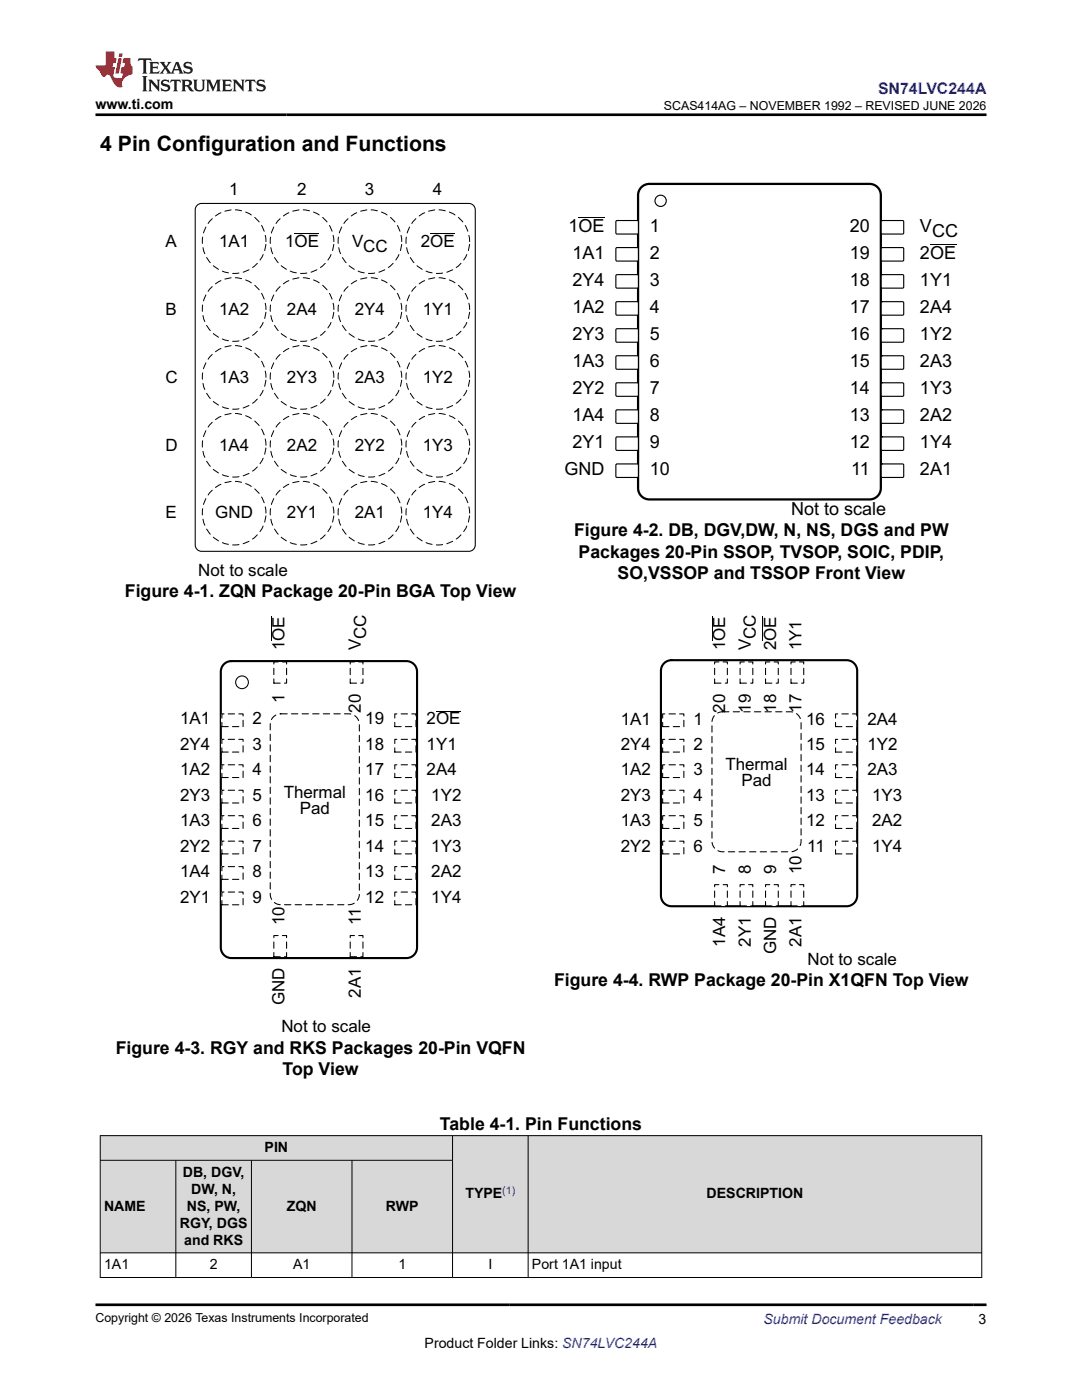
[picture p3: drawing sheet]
<svg xmlns="http://www.w3.org/2000/svg" width="216mm" height="279mm" viewBox="0 0 216 279" stroke-linecap="round" stroke-linejoin="round" font-family="sans-serif">
<path d="M39.2 41.1l.6-.4 .4-.1h53.4a1.27 1.27 0 0 1 1.2 1.3v66.9a1.27 1.27 0 0 1-1.2 1.2h-53.4a1.27 1.27 0 0 1-1.2-1.2v-66.9z" fill="none" stroke="#000" stroke-width=".21"/>
<circle cx="46.7" cy="48.2" r="6.4" fill="#fff"/>
<circle cx="46.7" cy="48.2" r="6.4" fill="none" stroke="#000" stroke-width=".2" stroke-dasharray="1.3 .8"/>
<circle cx="60.3" cy="48.2" r="6.4" fill="#fff"/>
<circle cx="60.3" cy="48.2" r="6.4" fill="none" stroke="#000" stroke-width=".2" stroke-dasharray="1.3 .8"/>
<path d="M58.8 46.6h4.9" fill="none" stroke="#000" stroke-width=".2"/>
<circle cx="73.8" cy="48.2" r="6.4" fill="#fff"/>
<circle cx="73.8" cy="48.2" r="6.4" fill="none" stroke="#000" stroke-width=".2" stroke-dasharray="1.3 .8"/>
<circle cx="87.4" cy="48.2" r="6.4" fill="#fff"/>
<circle cx="87.4" cy="48.2" r="6.4" fill="none" stroke="#000" stroke-width=".2" stroke-dasharray="1.3 .8"/>
<path d="M85.9 46.6h4.8" fill="none" stroke="#000" stroke-width=".2"/>
<circle cx="46.7" cy="61.8" r="6.4" fill="#fff"/>
<circle cx="46.7" cy="61.8" r="6.4" fill="none" stroke="#000" stroke-width=".2" stroke-dasharray="1.3 .8"/>
<circle cx="60.3" cy="61.8" r="6.4" fill="#fff"/>
<circle cx="60.3" cy="61.8" r="6.4" fill="none" stroke="#000" stroke-width=".2" stroke-dasharray="1.3 .8"/>
<circle cx="73.8" cy="61.8" r="6.4" fill="#fff"/>
<circle cx="73.8" cy="61.8" r="6.4" fill="none" stroke="#000" stroke-width=".2" stroke-dasharray="1.3 .8"/>
<circle cx="87.4" cy="61.8" r="6.4" fill="#fff"/>
<circle cx="87.4" cy="61.8" r="6.4" fill="none" stroke="#000" stroke-width=".2" stroke-dasharray="1.3 .8"/>
<circle cx="46.7" cy="75.3" r="6.4" fill="#fff"/>
<circle cx="46.7" cy="75.3" r="6.4" fill="none" stroke="#000" stroke-width=".2" stroke-dasharray="1.3 .8"/>
<circle cx="60.3" cy="75.3" r="6.4" fill="#fff"/>
<circle cx="60.3" cy="75.3" r="6.4" fill="none" stroke="#000" stroke-width=".2" stroke-dasharray="1.3 .8"/>
<circle cx="73.8" cy="75.3" r="6.4" fill="#fff"/>
<circle cx="73.8" cy="75.3" r="6.4" fill="none" stroke="#000" stroke-width=".2" stroke-dasharray="1.3 .8"/>
<circle cx="87.4" cy="75.3" r="6.4" fill="#fff"/>
<circle cx="87.4" cy="75.3" r="6.4" fill="none" stroke="#000" stroke-width=".2" stroke-dasharray="1.3 .8"/>
<circle cx="46.7" cy="88.9" r="6.4" fill="#fff"/>
<circle cx="46.7" cy="88.9" r="6.4" fill="none" stroke="#000" stroke-width=".2" stroke-dasharray="1.3 .8"/>
<circle cx="60.3" cy="88.9" r="6.4" fill="#fff"/>
<circle cx="60.3" cy="88.9" r="6.4" fill="none" stroke="#000" stroke-width=".2" stroke-dasharray="1.3 .8"/>
<circle cx="73.8" cy="88.9" r="6.4" fill="#fff"/>
<circle cx="73.8" cy="88.9" r="6.4" fill="none" stroke="#000" stroke-width=".2" stroke-dasharray="1.3 .8"/>
<circle cx="87.4" cy="88.9" r="6.4" fill="#fff"/>
<circle cx="87.4" cy="88.9" r="6.4" fill="none" stroke="#000" stroke-width=".2" stroke-dasharray="1.3 .8"/>
<circle cx="46.7" cy="102.4" r="6.4" fill="#fff"/>
<circle cx="46.7" cy="102.4" r="6.4" fill="none" stroke="#000" stroke-width=".2" stroke-dasharray="1.3 .8"/>
<circle cx="60.3" cy="102.4" r="6.4" fill="#fff"/>
<circle cx="60.3" cy="102.4" r="6.4" fill="none" stroke="#000" stroke-width=".2" stroke-dasharray="1.3 .8"/>
<circle cx="73.8" cy="102.4" r="6.4" fill="#fff"/>
<circle cx="73.8" cy="102.4" r="6.4" fill="none" stroke="#000" stroke-width=".2" stroke-dasharray="1.3 .8"/>
<circle cx="87.4" cy="102.4" r="6.4" fill="#fff"/>
<circle cx="87.4" cy="102.4" r="6.4" fill="none" stroke="#000" stroke-width=".2" stroke-dasharray="1.3 .8"/>
<circle cx="131.8" cy="40.1" r="1.12" fill="none" stroke="#000" stroke-width=".22"/>
<path d="M128 37.4l1-.6 .6-.1h43.9a2.25 2.25 0 0 1 2.3 2.3v58.4a2.25 2.25 0 0 1-2.3 2.3h-43.9a2.25 2.25 0 0 1-2.3-2.3v-58.4l.1-.6z" fill="none" stroke="#000" stroke-width=".45"/>
<path d="M123 44.1h4.3v2.5h-4.3z" fill-rule="evenodd" fill="#fff"/>
<path d="M123 44.1h4.3v2.5h-4.3z" fill="none" stroke="#000" stroke-width=".22"/>
<path d="M115.4 43.5h5.2" fill="none" stroke="#000" stroke-width=".2"/>
<path d="M175.9 44.1h4.4v2.5h-4.4z" fill-rule="evenodd" fill="#fff"/>
<path d="M175.9 44.1h4.4v2.5h-4.4z" fill="none" stroke="#000" stroke-width=".22"/>
<path d="M123 49.5h4.3v2.5h-4.3z" fill-rule="evenodd" fill="#fff"/>
<path d="M123 49.5h4.3v2.5h-4.3z" fill="none" stroke="#000" stroke-width=".22"/>
<path d="M175.9 49.5h4.4v2.5h-4.4z" fill-rule="evenodd" fill="#fff"/>
<path d="M175.9 49.5h4.4v2.5h-4.4z" fill="none" stroke="#000" stroke-width=".22"/>
<path d="M185.6 48.9h5.2" fill="none" stroke="#000" stroke-width=".2"/>
<path d="M123 54.9h4.3v2.5h-4.3z" fill-rule="evenodd" fill="#fff"/>
<path d="M123 54.9h4.3v2.5h-4.3z" fill="none" stroke="#000" stroke-width=".22"/>
<path d="M175.9 54.9h4.4v2.5h-4.4z" fill-rule="evenodd" fill="#fff"/>
<path d="M175.9 54.9h4.4v2.5h-4.4z" fill="none" stroke="#000" stroke-width=".22"/>
<path d="M123 60.3h4.3v2.5h-4.3z" fill-rule="evenodd" fill="#fff"/>
<path d="M123 60.3h4.3v2.5h-4.3z" fill="none" stroke="#000" stroke-width=".22"/>
<path d="M175.9 60.3h4.4v2.5h-4.4z" fill-rule="evenodd" fill="#fff"/>
<path d="M175.9 60.3h4.4v2.5h-4.4z" fill="none" stroke="#000" stroke-width=".22"/>
<path d="M123 65.7h4.3v2.5h-4.3z" fill-rule="evenodd" fill="#fff"/>
<path d="M123 65.7h4.3v2.5h-4.3z" fill="none" stroke="#000" stroke-width=".22"/>
<path d="M175.9 65.7h4.4v2.5h-4.4z" fill-rule="evenodd" fill="#fff"/>
<path d="M175.9 65.7h4.4v2.5h-4.4z" fill="none" stroke="#000" stroke-width=".22"/>
<path d="M123 71.1h4.3v2.5h-4.3z" fill-rule="evenodd" fill="#fff"/>
<path d="M123 71.1h4.3v2.5h-4.3z" fill="none" stroke="#000" stroke-width=".22"/>
<path d="M175.9 71.1h4.4v2.5h-4.4z" fill-rule="evenodd" fill="#fff"/>
<path d="M175.9 71.1h4.4v2.5h-4.4z" fill="none" stroke="#000" stroke-width=".22"/>
<path d="M123 76.5h4.3v2.5h-4.3z" fill-rule="evenodd" fill="#fff"/>
<path d="M123 76.5h4.3v2.5h-4.3z" fill="none" stroke="#000" stroke-width=".22"/>
<path d="M175.9 76.5h4.4v2.5h-4.4z" fill-rule="evenodd" fill="#fff"/>
<path d="M175.9 76.5h4.4v2.5h-4.4z" fill="none" stroke="#000" stroke-width=".22"/>
<path d="M123 81.9h4.3v2.5h-4.3z" fill-rule="evenodd" fill="#fff"/>
<path d="M123 81.9h4.3v2.5h-4.3z" fill="none" stroke="#000" stroke-width=".22"/>
<path d="M175.9 81.9h4.4v2.5h-4.4z" fill-rule="evenodd" fill="#fff"/>
<path d="M175.9 81.9h4.4v2.5h-4.4z" fill="none" stroke="#000" stroke-width=".22"/>
<path d="M123 87.3h4.3v2.5h-4.3z" fill-rule="evenodd" fill="#fff"/>
<path d="M123 87.3h4.3v2.5h-4.3z" fill="none" stroke="#000" stroke-width=".22"/>
<path d="M175.9 87.3h4.4v2.5h-4.4z" fill-rule="evenodd" fill="#fff"/>
<path d="M175.9 87.3h4.4v2.5h-4.4z" fill="none" stroke="#000" stroke-width=".22"/>
<path d="M123 92.7h4.3v2.5h-4.3z" fill-rule="evenodd" fill="#fff"/>
<path d="M123 92.7h4.3v2.5h-4.3z" fill="none" stroke="#000" stroke-width=".22"/>
<path d="M175.9 92.7h4.4v2.5h-4.4z" fill-rule="evenodd" fill="#fff"/>
<path d="M175.9 92.7h4.4v2.5h-4.4z" fill="none" stroke="#000" stroke-width=".22"/>
<circle cx="48.3" cy="136.2" r="1.27" fill="none" stroke="#000" stroke-width=".21"/>
<path d="M44.7 132.6l.9-.6 .6-.1h34.9a2.12 2.12 0 0 1 2.1 2.2v55a2.12 2.12 0 0 1-2.1 2.1h-34.9a2.12 2.12 0 0 1-2.1-2.1v-55v-.6z" fill="none" stroke="#000" stroke-width=".42"/>
<path d="M54.5 143.1l1-.6h.5h13.6a2.12 2.12 0 0 1 2.1 2.1v33.8a2.12 2.12 0 0 1-2.1 2.2h-13.6a2.12 2.12 0 0 1-2.1-2.2v-33.8l.1-.6z" fill="none" stroke="#000" stroke-width=".21" stroke-dasharray="1.3 .8"/>
<path d="M44.3 142.5h4.2v2.5h-4.2z" fill-rule="evenodd" fill="#fff"/>
<path d="M44.3 142.5h4.2v2.5h-4.2z" fill="none" stroke="#000" stroke-width=".21" stroke-dasharray="1.3 .8"/>
<path d="M44.3 147.6h4.2v2.5h-4.2z" fill-rule="evenodd" fill="#fff"/>
<path d="M44.3 147.6h4.2v2.5h-4.2z" fill="none" stroke="#000" stroke-width=".21" stroke-dasharray="1.3 .8"/>
<path d="M44.3 152.6h4.2v2.6h-4.2z" fill-rule="evenodd" fill="#fff"/>
<path d="M44.3 152.6h4.2v2.6h-4.2z" fill="none" stroke="#000" stroke-width=".21" stroke-dasharray="1.3 .8"/>
<path d="M44.3 157.7h4.2v2.6h-4.2z" fill-rule="evenodd" fill="#fff"/>
<path d="M44.3 157.7h4.2v2.6h-4.2z" fill="none" stroke="#000" stroke-width=".21" stroke-dasharray="1.3 .8"/>
<path d="M44.3 162.8h4.2v2.5h-4.2z" fill-rule="evenodd" fill="#fff"/>
<path d="M44.3 162.8h4.2v2.5h-4.2z" fill="none" stroke="#000" stroke-width=".21" stroke-dasharray="1.3 .8"/>
<path d="M44.3 167.9h4.2v2.5h-4.2z" fill-rule="evenodd" fill="#fff"/>
<path d="M44.3 167.9h4.2v2.5h-4.2z" fill="none" stroke="#000" stroke-width=".21" stroke-dasharray="1.3 .8"/>
<path d="M44.3 173h4.2v2.5h-4.2z" fill-rule="evenodd" fill="#fff"/>
<path d="M44.3 173h4.2v2.5h-4.2z" fill="none" stroke="#000" stroke-width=".21" stroke-dasharray="1.3 .8"/>
<path d="M44.3 178h4.2v2.6h-4.2z" fill-rule="evenodd" fill="#fff"/>
<path d="M44.3 178h4.2v2.6h-4.2z" fill="none" stroke="#000" stroke-width=".21" stroke-dasharray="1.3 .8"/>
<path d="M54.6 186.7h2.6v4.2h-2.6z" fill-rule="evenodd" fill="#fff"/>
<path d="M54.6 186.7h2.6v4.2h-2.6z" fill="none" stroke="#000" stroke-width=".21" stroke-dasharray="1.3 .8"/>
<path d="M69.9 186.7h2.5v4.2h-2.5z" fill-rule="evenodd" fill="#fff"/>
<path d="M69.9 186.7h2.5v4.2h-2.5z" fill="none" stroke="#000" stroke-width=".21" stroke-dasharray="1.3 .8"/>
<path d="M78.8 178h4.2v2.6h-4.2z" fill-rule="evenodd" fill="#fff"/>
<path d="M78.8 178h4.2v2.6h-4.2z" fill="none" stroke="#000" stroke-width=".21" stroke-dasharray="1.3 .8"/>
<path d="M78.8 173h4.2v2.5h-4.2z" fill-rule="evenodd" fill="#fff"/>
<path d="M78.8 173h4.2v2.5h-4.2z" fill="none" stroke="#000" stroke-width=".21" stroke-dasharray="1.3 .8"/>
<path d="M78.8 167.9h4.2v2.5h-4.2z" fill-rule="evenodd" fill="#fff"/>
<path d="M78.8 167.9h4.2v2.5h-4.2z" fill="none" stroke="#000" stroke-width=".21" stroke-dasharray="1.3 .8"/>
<path d="M78.8 162.8h4.2v2.5h-4.2z" fill-rule="evenodd" fill="#fff"/>
<path d="M78.8 162.8h4.2v2.5h-4.2z" fill="none" stroke="#000" stroke-width=".21" stroke-dasharray="1.3 .8"/>
<path d="M78.8 157.7h4.2v2.6h-4.2z" fill-rule="evenodd" fill="#fff"/>
<path d="M78.8 157.7h4.2v2.6h-4.2z" fill="none" stroke="#000" stroke-width=".21" stroke-dasharray="1.3 .8"/>
<path d="M78.8 152.6h4.2v2.6h-4.2z" fill-rule="evenodd" fill="#fff"/>
<path d="M78.8 152.6h4.2v2.6h-4.2z" fill="none" stroke="#000" stroke-width=".21" stroke-dasharray="1.3 .8"/>
<path d="M78.8 147.6h4.2v2.5h-4.2z" fill-rule="evenodd" fill="#fff"/>
<path d="M78.8 147.6h4.2v2.5h-4.2z" fill="none" stroke="#000" stroke-width=".21" stroke-dasharray="1.3 .8"/>
<path d="M78.8 142.5h4.2v2.5h-4.2z" fill-rule="evenodd" fill="#fff"/>
<path d="M78.8 142.5h4.2v2.5h-4.2z" fill="none" stroke="#000" stroke-width=".21" stroke-dasharray="1.3 .8"/>
<path d="M87 142h4.9" fill="none" stroke="#000" stroke-width=".2"/>
<path d="M69.9 132.1h2.5v4.2h-2.5z" fill-rule="evenodd" fill="#fff"/>
<path d="M69.9 132.1h2.5v4.2h-2.5z" fill="none" stroke="#000" stroke-width=".21" stroke-dasharray="1.3 .8"/>
<path d="M54.6 132.1h2.6v4.2h-2.6z" fill-rule="evenodd" fill="#fff"/>
<path d="M54.6 132.1h2.6v4.2h-2.6zM142.7 142.7l.9-.6h.6h13.5a2.12 2.12 0 0 1 2.1 2.1v23.7a2.12 2.12 0 0 1-2.1 2.1h-13.5a2.12 2.12 0 0 1-2.1-2.1v-23.7v-.6z" fill="none" stroke="#000" stroke-width=".21" stroke-dasharray="1.3 .8"/>
<path d="M54.1 123v4.9" fill="none" stroke="#000" stroke-width=".2"/>
<path d="M132.5 132.4l.9-.6h.6h34.9a2.12 2.12 0 0 1 2.1 2.1v44.8a2.12 2.12 0 0 1-2.1 2.2h-34.9a2.12 2.12 0 0 1-2.1-2.2v-44.8l.1-.6z" fill="none" stroke="#000" stroke-width=".42"/>
<path d="M132.2 142.5h4.3v2.5h-4.3z" fill-rule="evenodd" fill="#fff"/>
<path d="M132.2 142.5h4.3v2.5h-4.3z" fill="none" stroke="#000" stroke-width=".21" stroke-dasharray="1.3 .8"/>
<path d="M132.2 147.6h4.3v2.5h-4.3z" fill-rule="evenodd" fill="#fff"/>
<path d="M132.2 147.6h4.3v2.5h-4.3z" fill="none" stroke="#000" stroke-width=".21" stroke-dasharray="1.3 .8"/>
<path d="M132.2 152.6h4.3v2.6h-4.3z" fill-rule="evenodd" fill="#fff"/>
<path d="M132.2 152.6h4.3v2.6h-4.3z" fill="none" stroke="#000" stroke-width=".21" stroke-dasharray="1.3 .8"/>
<path d="M132.2 157.7h4.3v2.6h-4.3z" fill-rule="evenodd" fill="#fff"/>
<path d="M132.2 157.7h4.3v2.6h-4.3z" fill="none" stroke="#000" stroke-width=".21" stroke-dasharray="1.3 .8"/>
<path d="M132.2 162.8h4.3v2.5h-4.3z" fill-rule="evenodd" fill="#fff"/>
<path d="M132.2 162.8h4.3v2.5h-4.3z" fill="none" stroke="#000" stroke-width=".21" stroke-dasharray="1.3 .8"/>
<path d="M132.2 167.9h4.3v2.5h-4.3z" fill-rule="evenodd" fill="#fff"/>
<path d="M132.2 167.9h4.3v2.5h-4.3z" fill="none" stroke="#000" stroke-width=".21" stroke-dasharray="1.3 .8"/>
<path d="M142.6 176.6h2.5v4.2h-2.5z" fill-rule="evenodd" fill="#fff"/>
<path d="M142.6 176.6h2.5v4.2h-2.5z" fill="none" stroke="#000" stroke-width=".21" stroke-dasharray="1.3 .8"/>
<path d="M147.7 176.6h2.5v4.2h-2.5z" fill-rule="evenodd" fill="#fff"/>
<path d="M147.7 176.6h2.5v4.2h-2.5z" fill="none" stroke="#000" stroke-width=".21" stroke-dasharray="1.3 .8"/>
<path d="M152.8 176.6h2.5v4.2h-2.5z" fill-rule="evenodd" fill="#fff"/>
<path d="M152.8 176.6h2.5v4.2h-2.5z" fill="none" stroke="#000" stroke-width=".21" stroke-dasharray="1.3 .8"/>
<path d="M157.8 176.6h2.6v4.2h-2.6z" fill-rule="evenodd" fill="#fff"/>
<path d="M157.8 176.6h2.6v4.2h-2.6z" fill="none" stroke="#000" stroke-width=".21" stroke-dasharray="1.3 .8"/>
<path d="M166.7 167.9h4.3v2.5h-4.3z" fill-rule="evenodd" fill="#fff"/>
<path d="M166.7 167.9h4.3v2.5h-4.3z" fill="none" stroke="#000" stroke-width=".21" stroke-dasharray="1.3 .8"/>
<path d="M166.7 162.8h4.3v2.5h-4.3z" fill-rule="evenodd" fill="#fff"/>
<path d="M166.7 162.8h4.3v2.5h-4.3z" fill="none" stroke="#000" stroke-width=".21" stroke-dasharray="1.3 .8"/>
<path d="M166.7 157.7h4.3v2.6h-4.3z" fill-rule="evenodd" fill="#fff"/>
<path d="M166.7 157.7h4.3v2.6h-4.3z" fill="none" stroke="#000" stroke-width=".21" stroke-dasharray="1.3 .8"/>
<path d="M166.7 152.6h4.3v2.6h-4.3z" fill-rule="evenodd" fill="#fff"/>
<path d="M166.7 152.6h4.3v2.6h-4.3z" fill="none" stroke="#000" stroke-width=".21" stroke-dasharray="1.3 .8"/>
<path d="M166.7 147.6h4.3v2.5h-4.3z" fill-rule="evenodd" fill="#fff"/>
<path d="M166.7 147.6h4.3v2.5h-4.3z" fill="none" stroke="#000" stroke-width=".21" stroke-dasharray="1.3 .8"/>
<path d="M166.7 142.5h4.3v2.5h-4.3z" fill-rule="evenodd" fill="#fff"/>
<path d="M166.7 142.5h4.3v2.5h-4.3z" fill="none" stroke="#000" stroke-width=".21" stroke-dasharray="1.3 .8"/>
<path d="M157.8 132.1h2.6v4.2h-2.6z" fill-rule="evenodd" fill="#fff"/>
<path d="M157.8 132.1h2.6v4.2h-2.6z" fill="none" stroke="#000" stroke-width=".21" stroke-dasharray="1.3 .8"/>
<path d="M152.8 132.1h2.5v4.2h-2.5z" fill-rule="evenodd" fill="#fff"/>
<path d="M152.8 132.1h2.5v4.2h-2.5z" fill="none" stroke="#000" stroke-width=".21" stroke-dasharray="1.3 .8"/>
<path d="M152.2 123v4.9" fill="none" stroke="#000" stroke-width=".2"/>
<path d="M147.7 132.1h2.5v4.2h-2.5z" fill-rule="evenodd" fill="#fff"/>
<path d="M147.7 132.1h2.5v4.2h-2.5z" fill="none" stroke="#000" stroke-width=".21" stroke-dasharray="1.3 .8"/>
<path d="M142.6 132.1h2.5v4.2h-2.5z" fill-rule="evenodd" fill="#fff"/>
<path d="M142.6 132.1h2.5v4.2h-2.5z" fill="none" stroke="#000" stroke-width=".21" stroke-dasharray="1.3 .8"/>
<path d="M142.1 123v4.9" fill="none" stroke="#000" stroke-width=".2"/>
<g fill="#d8d8d8">
<path d="M20 226.6h175.9v5h-175.9z" fill-rule="evenodd"/>
<path d="M20.1 226.7h70.1v4.8h-70.1z" fill-rule="evenodd"/>
<path d="M90.4 226.7h14.9v23.3h-14.9z" fill-rule="evenodd"/>
<path d="M105.4 226.7h90.4v23.3h-90.4z" fill-rule="evenodd"/>
<path d="M20.1 231.6h14.9v18.4h-14.9z" fill-rule="evenodd"/>
<path d="M35.1 231.6h15v18.4h-15z" fill-rule="evenodd"/>
<path d="M50.2 231.6h20v18.4h-20z" fill-rule="evenodd"/>
<path d="M70.3 231.6h19.9v18.4h-19.9z" fill-rule="evenodd"/>
</g>
<path d="M19.9 226.6h176.1M19.9 231.6h70.5M20 226.6v28.4M35.1 231.6v23.4M50.2 231.6v23.4M70.2 231.6v23.4M90.3 226.6v28.4M105.4 226.6v28.4M195.9 226.6v28.4M19.9 250h176.1M19.9 255h176.1" fill="none" stroke="#000" stroke-width=".2"/>
<path d="M27.7 11.6l-.2 .6 .5-.2h.6v.1v2.2l-.2 .4h1l-.2-.4v-2.2v-.1h.5l.5 .2-.1-.6zM29.8 12.4l.2 .3v1.6l-.2 .4h1.9l.1-.6a1.08 1.08 0 0 1-1.3 .2v-.7h.6l.4 .2v-.7l-.4 .2h-.6v-.5l.2-.2a1 1 0 0 1 1 .3l-.1-.5zM31.8 12.4l1 1.1-1 1.2h.9l-.2-.2 .4-.8 .5 .8-.2 .2h1.6l-.2-.2 .1-.5h1l.1 .5-.1 .2h.9l-.2-.4-.8-1.9h-.5l-1 2.1-.8-1.1 .9-1h-.8l.2 .2-.5 .6-.3-.6 .1-.2zM35.2 12.8l.4 1h-.8zM36.8 12.5a.65 .65 0 0 0-.2 .7 .65 .65 0 0 0 .6 .5l.7 .1 .1 .3a.79 .79 0 0 1-.7 .4 .79 .79 0 0 1-.7-.5l.1 .7 .2-.1a.93 .93 0 0 0 1.1 0 .93 .93 0 0 0 .4-.9 1.46 1.46 0 0 0-1.2-.6l-.1-.3a1.09 1.09 0 0 1 1.2 .2l-.2-.6-.1 .1-.6-.2zM28.4 15.2l.2 .4v2.2l-.2 .4h1l-.2-.4v-2.2l.2-.4zM29.6 15.9l.2 .4v1.5l-.2 .4h.8l-.3-.4v-1.3l1.7 1.8v-2l.2-.4h-.8l.2 .2 .1 1.1-1.2-1.3zM32.3 16a.65 .65 0 0 0-.2 .8 .65 .65 0 0 0 .7 .4l.6 .2 .1 .2a.79 .79 0 0 1-.7 .4 .79 .79 0 0 1-.7-.5l.1 .7 .2-.1a.93 .93 0 0 0 1.1 .1 .93 .93 0 0 0 .4-1 1.46 1.46 0 0 0-1.2-.5l-.1-.4a1.09 1.09 0 0 1 1.2 .2l-.2-.6-.1 .1-.6-.1zM34.1 15.9l-.1 .6a.63 .63 0 0 1 .7-.3l.1 1.6-.3 .4h1l-.2-.4v-1.6a.66 .66 0 0 1 .8 .3l-.1-.6zM36.2 15.9l.2 .4v1.5l-.2 .4h.9l-.2-.2v-.7h.5l.1 .2a.79 .79 0 0 0 1.2 .6l-1-.9a.61 .61 0 0 0 .6-.6 .61 .61 0 0 0-.5-.7zM36.9 16.2h.2a.47 .47 0 0 1 .5 .1 .47 .47 0 0 1 .1 .5l-.2 .1-.6 .1zM38.5 15.9l.2 .2a2.27 2.27 0 0 0 .4 2 1.04 1.04 0 0 0 1.7-.7v-1.3l.2-.2h-.8l.2 .4v1.1a.6 .6 0 0 1-.6 .6 .6 .6 0 0 1-.6-.6v-1.1l.3-.4zM41.1 15.9l.2 .4v1.5l-.2 .4h.7l-.2-.4v-1.4l.9 1.9 .8-1.9v1.4l-.2 .4h1l-.3-.4v-1.5l.3-.4h-.8l-.7 1.5-.7-1.5zM44.3 15.9l.2 .4v1.5l-.2 .4h1.9l.1-.6a1.09 1.09 0 0 1-1.3 .2v-.7h.6l.4 .2v-.6l-.4 .2h-.6v-.6l.2-.1a1.01 1.01 0 0 1 1 .3l-.1-.6zM46.4 15.9l.3 .4v1.5l-.3 .4h.8l-.2-.4v-1.3l1.6 1.8v-2l.2-.4h-.7l.2 .2v1.1l-1.2-1.3zM49 15.9l-.1 .6a.63 .63 0 0 1 .8-.3v1.6l-.3 .4h1l-.2-.4v-1.6a.66 .66 0 0 1 .8 .3l-.1-.6zM51.4 16a.65 .65 0 0 0-.2 .8 .65 .65 0 0 0 .6 .4l.6 .2 .2 .2a.79 .79 0 0 1-.8 .4 .79 .79 0 0 1-.6-.5l.1 .7 .2-.1a.93 .93 0 0 0 1 .1 .93 .93 0 0 0 .5-1 1.46 1.46 0 0 0-1.3-.5l-.1-.4a1.09 1.09 0 0 1 1.3 .2l-.2-.6-.2 .1-.5-.1z" fill="#231f20"/>
<path d="M21.1 10.3v2.7h-2v.4l.9 1a.95 .95 0 0 0 .9 .9 .59 .59 0 0 1 .6-.4 .59 .59 0 0 1 .5 .3l.4 .8a1.59 1.59 0 0 0 2.1 1.4 1.61 1.61 0 0 1 1-2.3l1-.3-.1-1.5a1.59 1.59 0 0 1-.4-1.7h-1.4l-.2 .9h.5l-.1 .9h-.5l-.2 .9v.3l.4 .1-.2 .9h-.6a.73 .73 0 0 1-1.1-.7l.3-1.5h-.5l.2-.9h.5l.2-.9h-.5v-1.3zM23.6 11.6l-.6 3.1h.7l.6-3.1zM23.8 10.7l-.1 .6h.7l.1-.6z" fill="#ed1c24"/>
<path d="M19.1 22.9h177.8M19.1 260.4h177.8" fill="none" stroke="#000" stroke-width=".53"/>
<text font-size="4.2" x="20" y="30.2">4 Pin Configuration and Functions</text>
<g font-size="3.6">
<text x="113.4" y="46.3">1OE</text>
<text x="129.6" y="46.3">1</text>
<text x="169.6" y="46.3">20</text>
<text x="183.6" y="46.3">V</text>
<text x="186" y="47.4">CC</text>
<text x="114.2" y="51.7">1A1</text>
<text x="129.6" y="51.7">2</text>
<text x="169.6" y="51.7">19</text>
<text x="183.6" y="51.7">2OE</text>
<text x="114.2" y="57.1">2Y4</text>
<text x="129.6" y="57.1">3</text>
<text x="169.6" y="57.1">18</text>
<text x="183.6" y="57.1">1Y1</text>
<text x="114.2" y="62.5">1A2</text>
<text x="129.6" y="62.5">4</text>
<text x="169.6" y="62.5">17</text>
<text x="183.6" y="62.5">2A4</text>
<text x="114.2" y="67.8">2Y3</text>
<text x="129.6" y="67.8">5</text>
<text x="169.6" y="67.8">16</text>
<text x="183.6" y="67.8">1Y2</text>
<text x="114.2" y="73.2">1A3</text>
<text x="129.6" y="73.2">6</text>
<text x="169.6" y="73.2">15</text>
<text x="183.6" y="73.2">2A3</text>
<text x="114.2" y="78.6">2Y2</text>
<text x="129.6" y="78.6">7</text>
<text x="169.6" y="78.6">14</text>
<text x="183.6" y="78.6">1Y3</text>
<text x="114.2" y="84">1A4</text>
<text x="114.2" y="89.4">2Y1</text>
<text x="129.6" y="84">8</text>
<text x="129.6" y="89.4">9</text>
<text x="169.6" y="84">13</text>
<text x="169.6" y="89.4">12</text>
<text x="183.6" y="84">2A2</text>
<text x="183.6" y="89.4">1Y4</text>
<text x="112.6" y="94.8">GND</text>
<text x="129.6" y="94.8">10</text>
<text x="169.8" y="94.8">11</text>
<text x="183.6" y="94.8">2A1</text>
<text x="157.8" y="102.8">Not to scale</text>
</g>
<g font-size="3.5">
<text x="114.6" y="107">Figure 4-2. DB, DGV,DW, N, NS, DGS and PW</text>
<text x="115.5" y="111.3">Packages 20-Pin SSOP, TVSOP, SOIC, PDIP,</text>
<text x="24.9" y="119.2">Figure 4-1. ZQN Package 20-Pin BGA Top View</text>
<text x="123.2" y="115.5">SO,VSSOP and TSSOP Front View</text>
<text x="110.6" y="196.8">Figure 4-4. RWP Package 20-Pin X1QFN Top View</text>
<text x="23.1" y="210.3">Figure 4-3. RGY and RKS Packages 20-Pin VQFN</text>
<text x="56.4" y="214.5">Top View</text>
<text x="87.8" y="225.5">Table 4-1. Pin Functions</text>
</g>
<g font-size="3.4">
<text x="45.7" y="38.9">1</text>
<text x="59.3" y="38.9">2</text>
<text x="72.8" y="38.9">3</text>
<text x="86.4" y="38.9">4</text>
<text x="33" y="49.3">A</text>
<text x="43.7" y="49.3">1A1</text>
<text x="56.9" y="49.3">1OE</text>
<text x="70.2" y="49.3">V</text>
<text x="72.5" y="50.3">CC</text>
<text x="84" y="49.3">2OE</text>
<text x="33" y="62.8">B</text>
<text x="43.7" y="62.8">1A2</text>
<text x="57.3" y="62.8">2A4</text>
<text x="70.8" y="62.8">2Y4</text>
<text x="84.3" y="62.8">1Y1</text>
<text x="33" y="76.4">C</text>
<text x="43.7" y="76.4">1A3</text>
<text x="57.3" y="76.4">2Y3</text>
<text x="70.8" y="76.4">2A3</text>
<text x="84.3" y="76.4">1Y2</text>
<text x="33" y="89.9">D</text>
<text x="43.7" y="89.9">1A4</text>
<text x="57.3" y="89.9">2A2</text>
<text x="70.8" y="89.9">2Y2</text>
<text x="84.3" y="89.9">1Y3</text>
<text x="33" y="103.5">E</text>
<text x="43" y="103.5">GND</text>
<text x="57.3" y="103.5">2Y1</text>
<text x="70.8" y="103.5">2A1</text>
<text x="84.3" y="103.5">1Y4</text>
<text x="39.6" y="114.9">Not to scale</text>
<text x="56.8" y="129.8" transform="rotate(-90 56.8 129.8)">1OE</text>
<text x="72" y="129.8" transform="rotate(-90 72 129.8)">V</text>
<text x="73" y="127.5" transform="rotate(-90 73 127.5)">CC</text>
<text x="144.7" y="129.8" transform="rotate(-90 144.7 129.8)">1OE</text>
<text x="149.8" y="129.8" transform="rotate(-90 149.8 129.8)">V</text>
<text x="150.8" y="127.5" transform="rotate(-90 150.8 127.5)">CC</text>
<text x="154.9" y="129.8" transform="rotate(-90 154.9 129.8)">2OE</text>
<text x="160" y="129.8" transform="rotate(-90 160 129.8)">1Y1</text>
<text x="56.8" y="140.3" transform="rotate(-90 56.8 140.3)">1</text>
<text x="72" y="142.2" transform="rotate(-90 72 142.2)">20</text>
<text x="144.7" y="142.2" transform="rotate(-90 144.7 142.2)">20</text>
<text x="149.8" y="142.2" transform="rotate(-90 149.8 142.2)">19</text>
<text x="154.9" y="142.2" transform="rotate(-90 154.9 142.2)">18</text>
<text x="160" y="142.2" transform="rotate(-90 160 142.2)">17</text>
<text x="35.9" y="144.6">1A1</text>
<text x="35.9" y="149.7">2Y4</text>
<text x="50.4" y="144.6">2</text>
<text x="50.4" y="149.7">3</text>
<text x="72.9" y="149.7">18</text>
<text x="72.9" y="144.6">19</text>
<text x="85.1" y="149.7">1Y1</text>
<text x="85.1" y="144.6">2OE</text>
<text x="123.9" y="144.6">1A1</text>
<text x="123.9" y="149.7">2Y4</text>
<text x="138.4" y="144.6">1</text>
<text x="138.4" y="149.7">2</text>
<text x="160.8" y="149.7">15</text>
<text x="160.8" y="144.6">16</text>
<text x="173.1" y="149.7">1Y2</text>
<text x="173.1" y="144.6">2A4</text>
<text x="35.9" y="154.7">1A2</text>
<text x="50.4" y="154.7">4</text>
<text x="72.9" y="154.7">17</text>
<text x="85.1" y="154.7">2A4</text>
<text x="123.9" y="154.8">1A2</text>
<text x="138.4" y="154.8">3</text>
<text x="144.7" y="153.7">Thermal</text>
<text x="160.8" y="154.8">14</text>
<text x="173.1" y="154.8">2A3</text>
<text x="35.9" y="159.8">2Y3</text>
<text x="50.4" y="159.8">5</text>
<text x="56.6" y="159.2">Thermal</text>
<text x="72.9" y="159.8">16</text>
<text x="86.1" y="159.8">1Y2</text>
<text x="123.9" y="159.8">2Y3</text>
<text x="138.4" y="159.8">4</text>
<text x="147.9" y="156.9">Pad</text>
<text x="160.8" y="159.8">13</text>
<text x="174" y="159.8">1Y3</text>
<text x="35.9" y="164.9">1A3</text>
<text x="50.4" y="164.9">6</text>
<text x="59.8" y="162.4">Pad</text>
<text x="72.9" y="164.9">15</text>
<text x="86.1" y="164.9">2A3</text>
<text x="123.9" y="164.9">1A3</text>
<text x="138.4" y="164.9">5</text>
<text x="160.8" y="164.9">12</text>
<text x="174" y="164.9">2A2</text>
<text x="35.9" y="170">2Y2</text>
<text x="50.4" y="170">7</text>
<text x="72.9" y="170">14</text>
<text x="86.1" y="170">1Y3</text>
<text x="123.9" y="170">2Y2</text>
<text x="138.4" y="170">6</text>
<text x="161.1" y="170">11</text>
<text x="174" y="170">1Y4</text>
<text x="35.9" y="175.1">1A4</text>
<text x="50.4" y="175.1">8</text>
<text x="72.9" y="175.1">13</text>
<text x="86.1" y="175.1">2A2</text>
<text x="144.7" y="174.4" transform="rotate(-90 144.7 174.4)">7</text>
<text x="149.8" y="174.4" transform="rotate(-90 149.8 174.4)">8</text>
<text x="154.9" y="174.4" transform="rotate(-90 154.9 174.4)">9</text>
<text x="160" y="174.4" transform="rotate(-90 160 174.4)">10</text>
<text x="35.9" y="180.1">2Y1</text>
<text x="50.4" y="180.1">9</text>
<text x="56.8" y="184.6" transform="rotate(-90 56.8 184.6)">10</text>
<text x="72" y="184.6" transform="rotate(-90 72 184.6)">11</text>
<text x="72.9" y="180.1">12</text>
<text x="86.1" y="180.1">1Y4</text>
<text x="144.7" y="188.9" transform="rotate(-90 144.7 188.9)">1A4</text>
<text x="149.8" y="188.9" transform="rotate(-90 149.8 188.9)">2Y1</text>
<text x="154.9" y="190.4" transform="rotate(-90 154.9 190.4)">GND</text>
<text x="160" y="188.9" transform="rotate(-90 160 188.9)">2A1</text>
<text x="161.1" y="192.5">Not to scale</text>
<text x="56.8" y="200.6" transform="rotate(-90 56.8 200.6)">GND</text>
<text x="72" y="199.1" transform="rotate(-90 72 199.1)">2A1</text>
<text x="56.1" y="206">Not to scale</text>
</g>
<text font-size="3.2" fill="#00f" x="175.2" y="18.7">SN74LVC244A</text>
<g font-size="2.8">
<text x="19.1" y="21.8">www.ti.com</text>
<text x="52.8" y="229.9">PIN</text>
<text x="36.5" y="234.8">DB, DGV,</text>
<text x="38.2" y="238.2">DW, N,</text>
<text x="92.9" y="239.2">TYPE</text>
<text x="141" y="239.2">DESCRIPTION</text>
<text x="20.8" y="241.6">NAME</text>
<text x="35.9" y="245">RGY, DGS</text>
<text x="37.3" y="241.6">NS, PW,</text>
<text x="57.2" y="241.6">ZQN</text>
<text x="77" y="241.6">RWP</text>
<text x="36.7" y="248.4">and RKS</text>
<text x="20.8" y="253.3">1A1</text>
<text x="41.8" y="253.3">2</text>
<text x="58.5" y="253.3">A1</text>
<text x="79.5" y="253.3">1</text>
<text x="97.5" y="253.3">I</text>
<text x="106.2" y="253.3">Port 1A1 input</text>
<text x="84.7" y="269">Product Folder Links: SN74LVC244A</text>
<text x="195.3" y="264.2">3</text>
</g>
<text font-size="2.8" fill="#00f" x="152.4" y="264.2">Submit Document Feedback</text>
<g font-size="2.5">
<text x="132.5" y="21.9">SCAS414AG – NOVEMBER 1992 – REVISED JUNE 2026</text>
<text x="19.1" y="263.9">Copyright © 2026 Texas Instruments Incorporated</text>
</g>
<text font-size="2.1" fill="#00f" x="100.2" y="238.2">(1)</text>
</svg>
